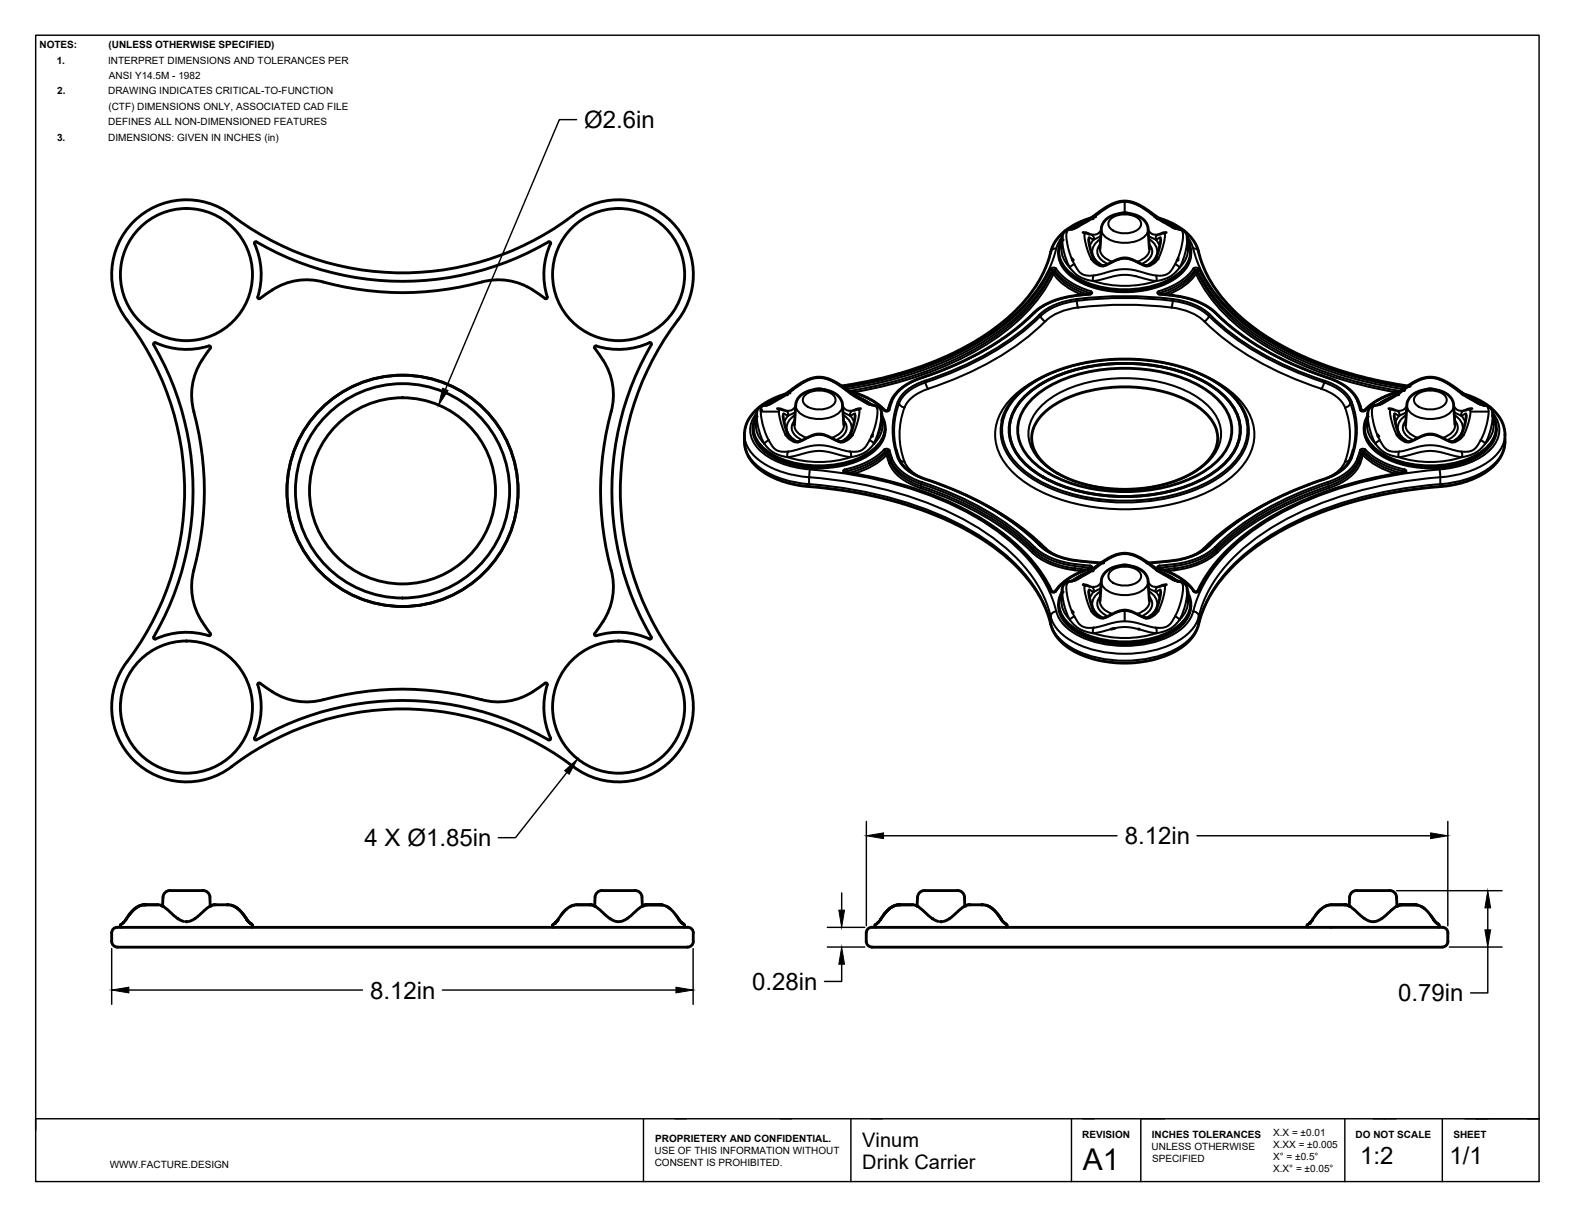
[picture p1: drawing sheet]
<svg xmlns="http://www.w3.org/2000/svg" width="279mm" height="216mm" viewBox="0 0 279 216" stroke-linecap="round" stroke-linejoin="round" font-family="sans-serif">
<!-- layer: Visible -->
<g fill="none" stroke="#000" stroke-width=".51">
<path d="M41.1 38.1a50 50 0 0 0 60.6 0 13.3 13.3 0 0 1 17.4 1.2 13.3 13.3 0 0 1 1.2 17.4 50 50 0 0 0 0 60.6M41.1 38.1a13.3 13.3 0 0 0-17.4 1.2 13.3 13.3 0 0 0-1.2 17.4 50 50 0 0 1 0 60.6M192.7 39.2l-2.5 1.3M193.6 38.6l-2.6 1-2.3 1.5-1.5 1.7-.8 1.9a23.9 23.9 0 0 1-9.4 13.1l-2 1.4-2.9 1.8-4.1 2.1-3.4 1.4-4 1.4-3.8 1.1-7.5 1.4M205.5 38.6l2.5 1 2.2 1.4 1 1 .6 .8 .8 1.9a23.9 23.9 0 0 0 9.4 13.1l2 1.4 2.9 1.8 4.2 2.1 3.3 1.4 4 1.4 3.8 1.1 7.5 1.4M206.4 39.2l2.4 1.3M45.2 42.9l.1-.1a51.8 51.8 0 0 0 52.2 0l.2 .2a14 14 0 0 0-.6 9.8l-.4 .1a13.1 13.1 0 0 0-9.4-3.3l-.9 .2a54.4 54.4 0 0 1-30 0 12 12 0 0 0-9.9 2.8l-.5 .4-.3-.2a14 14 0 0 0-.6-9.8zM188.3 44l.1-2a1.57 1.57 0 0 1 1.8-1.5l2.9-1.6 2.4-1.7a6.3 6.3 0 0 1 4.5-1.5h.2a12.1 12.1 0 0 1 5.1 2.8l3.2 1.9 1.3 .4 .5 .3 .3 .7 .1 2.2M188.4 42.5a4.8 4.8 0 0 0 1.7 6.5 17 17 0 0 0 12.5 2.5l.3-.1a11.1 11.1 0 0 0 7.8-4.3 4.6 4.6 0 0 0 0-4.6M192.1 41.2l1.2 .3M193.1 42.5l.3 1.4a4 4 0 0 0 1.4 2.8l.6 .4h.5l2.4-1.1 1.4-.3 1.2 .3 2.3 1.1h.4l.5-.3a3.7 3.7 0 0 0 1.5-2.7l.3-1.6M193.5 52.1l-1.5 .2a13.8 13.8 0 0 0-10.1 4.5l-3.3 2.7-3.6 2.3-4.2 2.3-5.4 2.2a16.4 16.4 0 0 0-5.4 2.5 6.9 6.9 0 0 0-2.5 4h-.5a12.9 12.9 0 0 0-6.4-3.5"/>
<path d="M194 45.9h-.4M194 45.9h.1M195.1 44.1l.3-3.8 .4-1 .5-.5a5.3 5.3 0 0 1 6.9 .5l.4 1 .3 3.8M195.9 47.1h-.1M195.9 47.1h.1M203.1 47.1h.1M203.1 47.1h.2M205 45.9h.5M205 45.9h.1M205.5 52.1l1.5 .2a13.8 13.8 0 0 1 10.1 4.5l3.4 2.7 3.5 2.3 4.3 2.3 5.4 2.2a16.4 16.4 0 0 1 5.4 2.5 6.2 6.2 0 0 1 2.4 4M206.9 41.2l-1.2 .3M134.2 73.8a4.8 4.8 0 0 0 1.7 6.4 17.2 17.2 0 0 0 13.1 2.4 11.1 11.1 0 0 0 7.3-4.2 4.6 4.6 0 0 0 .1-4.6"/>
<path d="M134.2 73.7h.1M137.9 72.4l1.2 .3M138.5 70.4l-1.2 .5-1.2 .8M138.9 73.7l.3 1.7 .6 1.7M139.4 69.8l-2.1 .8-1.6 .9-1.4 1-1 1.1a5.7 5.7 0 0 0-1.2 3.4v1.5a7.4 7.4 0 0 0 4.5 5.9l.4 .2a21.6 21.6 0 0 0 8.6 1.8l4.5 .6 3.4 .6 4.3 1 5 1.5 4.2 1.7 2.8 1.3 3 1.6 3 1.9a25.8 25.8 0 0 1 10.3 12.9 8.4 8.4 0 0 0 5.4 6.4l1.4 .6a20 20 0 0 0 16.4-1.5 7.6 7.6 0 0 0 3.6-5.5 25.8 25.8 0 0 1 10.3-12.9l3.8-2.3 3.4-1.8 4.1-1.7 4-1.4 4.1-1.1 3.9-.9 3.4-.5 4.5-.6a16.5 16.5 0 0 0 10.5-3.7 6.2 6.2 0 0 0 2.1-4.3l-.1-2a8 8 0 0 0-5-5.6l-2.2-.9M139.8 77.1h-.4M139.8 77.1h.1M140.9 75.3l.3-4 .4-.7 .7-.7a5.2 5.2 0 0 1 6.8 .7l.3 .9 .3 3.8M141.7 78.3h-.1M141.7 78.3h.1M148.9 78.3h.1M148.9 78.3h.2"/>
<path d="M150.8 77.1h.5M150.8 77.1h.1M151.7 73.7l-.2 1.4a4.1 4.1 0 0 1-1.5 2.9l-.7 .3h-.4l-2.5-1.2-1.4-.2-.9 .3-2.4 1.1h-.4l-.9-.5-.6-.7M152.1 70.4l1.2 .5 1.3 .8M152.2 72.5l-.7 .2M152.7 72.4l-.5 .1M154.6 71.7l-3.2-1.8-2-1.4a6 6 0 0 0-5-1.5 16.1 16.1 0 0 0-5.3 3l-3 1.7-1 .3a1.33 1.33 0 0 0-.9 1.3l-.1 1.9M154.6 71.7l1.1 .4a1.36 1.36 0 0 1 .7 1.2M156.4 73.3l-.1 1.5-.3 1.4-1 2.5M156.4 73.3l.1 1.9M156.4 73.7h.1M159 79.8a6.3 6.3 0 0 0 4.7 5l5.8 2.1 5.2 2.6 5 3 3.7 3a11.7 11.7 0 0 0 8.7 4l3.2 .3"/>
<path d="M177.7 74.6l.9-2.1 1.5-2.1 2.2-1.9 2.5-1.6 2.9-1.3 3.5-1 3.5-.7 3.8-.3 3.5 .1 4.5 .6 3.8 1 3 1.1 3 1.7 2.3 1.9 1 1.1 .8 1.2 .9 2.3M181.4 70.7a21.5 21.5 0 0 1 11.7-5.7 32.1 32.1 0 0 1 20.9 2.9 11.2 11.2 0 0 1 5.9 7.2 8.2 8.2 0 0 1-3.2 7.6 24.9 24.9 0 0 1-14.4 5.2 30.9 30.9 0 0 1-17.3-3.3 11.2 11.2 0 0 1-5.9-7.3 7.8 7.8 0 0 1 2.3-6.6zM183.5 70.3a23 23 0 0 1 13.5-4.9 28.7 28.7 0 0 1 16 3.1 10.5 10.5 0 0 1 5.3 6 7.3 7.3 0 0 1-2.8 7.6 23 23 0 0 1-13.4 4.9 28.7 28.7 0 0 1-16-3.1 10.5 10.5 0 0 1-5.3-6 7.3 7.3 0 0 1 2.7-7.6zM185 73.4l1.6-1.3 1.8-1.1 2.4-1 1.9-.6 2.1-.4 2.6-.4h2.9l3.1 .2 3 .6 1.8 .6 2.5 1 2.2 1.3 1.3 1.3 1.2 1.7 .6 1.7v1.3l-.3 1.1-.4 .8-.6 1-1.1 1.1-2.1 1.5-2.6 1.3-1.8 .6-2.3 .6-3 .4h-3.3l-3.3-.3-3.6-.8-2.9-1.1-2.4-1.4-1.9-1.9-1.1-1.8-.3-1.1v-1.1l.2-.9 .4-1 .5-.9zM240 79.8a6.3 6.3 0 0 1-4.6 5l-5.8 2.1-5.3 2.6-4.9 3-3.7 3a11.7 11.7 0 0 1-8.7 4l-3.3 .3M242.6 73.8a4.8 4.8 0 0 0 1.7 6.4 16.7 16.7 0 0 0 12 2.6 12.1 12.1 0 0 0 8.2-4 4.6 4.6 0 0 0 .4-5M242.6 73.7h.1M244.4 71.7l3.2-1.8 2.1-1.4a6.1 6.1 0 0 1 4.8-1.6 15.5 15.5 0 0 1 5.5 3.1l2.9 1.7 1.2 .4a1.36 1.36 0 0 1 .7 1.2M244.4 71.7l-.8 .2a1.35 1.35 0 0 0-1 1.4l-.1 1.9M246.4 72.4l.4 .1M246.9 72.5l.6 .2M246.9 70.4l-1.2 .5-1.2 .8"/>
<path d="M247.3 73.7l.3 1.4a4.5 4.5 0 0 0 1.3 2.7l.5 .4 .6 .1 2.5-1.1 1.5-.3 .8 .2 2.5 1.2h.4l.7-.3a3.7 3.7 0 0 0 1.4-2.6l.3-1.7M248.2 77.1h-.4M248.2 77.1h.1M248.5 69.3l-.8 .2a13.8 13.8 0 0 0-5.9 3.4l-.3-.1M249.3 75.3l.4-4.1 .3-.7 .7-.6a5.3 5.3 0 0 1 6.8 .7l.4 1.1 .2 3.6M250.1 78.3h-.1M250.1 78.3h.1M257.3 78.3h.1M257.3 78.3h.2M260.6 70.4l1.1 .5 1.3 .8M261.1 72.4l-1.2 .3M264.8 73.3v.2"/>
<path d="M264.8 73.7h.1M264.8 73.3l.1 1.9M149.8 83.7l5.8 1.1 6.5 1.8 6 2.3 5.1 2.5 4.2 2.8 3.6 3 1.9 1.9 1.4 1.8 1.2 1.9 1.1 2.1h.5a11.8 11.8 0 0 1 6.4-4.2M249.3 83.7l-5.9 1.1-6.5 1.8-6 2.3-5.1 2.5-4.2 2.8-3.6 3-1.8 1.9-1.4 1.8-1.3 1.9-1.1 2.1h-.5a11.8 11.8 0 0 0-6.4-4.2M22.5 117.3a13.3 13.3 0 0 0 1.2 17.4 13.3 13.3 0 0 0 17.4 1.2M34.4 101a11.9 11.9 0 0 0 2.6 10.9l.4 .5-.2 .3a14 14 0 0 0-9.8 .6l-.2-.2a52 52 0 0 0 0-52.2l.2-.2a14 14 0 0 0 9.8 .6l.1 .4a13.1 13.1 0 0 0-3.3 9.4l.2 .9a54.4 54.4 0 0 1 .2 29.1M108.4 101a11.9 11.9 0 0 1-2.6 10.9l-.3 .5 .1 .3a14 14 0 0 1 9.8 .6l.2-.2a51.8 51.8 0 0 1 0-52.2l-.2-.2a14 14 0 0 1-9.8 .6l-.1 .4a13.1 13.1 0 0 1 3.3 9.4l-.2 .9a54.1 54.1 0 0 0-.2 29.1M120.3 117.3a13.3 13.3 0 0 1-1.2 17.4 13.3 13.3 0 0 1-17.4 1.2 50 50 0 0 0-60.6 0M188.4 105a4.9 4.9 0 0 0 1.7 6.4 17.4 17.4 0 0 0 13.4 2.3 10.9 10.9 0 0 0 7.2-4.2 4.6 4.6 0 0 0 0-4.5M192.2 103.6l1.1 .3M192.7 101.6l-1.2 .5-1.3 .9M193.1 104.9l.2 1.2a4.5 4.5 0 0 0 1.5 3l.4 .3 .6 .1 2.5-1.1 1.3-.3 1.1 .3 2.4 1.1"/>
<path d="M194 108.3h-.4M194 108.3h.1M195.1 106.6l.3-4 .4-.8 .6-.6a5.3 5.3 0 0 1 6.8 .6l.4 .9 .3 3.9M203.1 109.5h.1M203.1 109.5l.2 .1M205 108.3h.5M205 108.3h.1M205.9 104.9l-.2 1.2a4.4 4.4 0 0 1-1.5 3.1l-.6 .3h-.5M206.4 101.6l1.1 .5 1.3 .9M206.9 103.6l-1.2 .3M208.8 103l.9 .2 .5 .3a1.32 1.32 0 0 1 .4 1l.1 1.9M208.8 103l-3-1.8-2.2-1.5a6.1 6.1 0 0 0-5.1-1.5 17.2 17.2 0 0 0-5.2 3l-2.8 1.6-1.3 .4a1.35 1.35 0 0 0-.8 1.3l-.1 1.9"/>
<path d="M45.8 121.1h.3a13.1 13.1 0 0 0 9.4 3.3l.9-.2a54.9 54.9 0 0 1 30 0 12 12 0 0 0 9.9-2.8l.5-.3 .3 .1a14 14 0 0 0 .6 9.8l-.2 .2a52 52 0 0 0-52.2 0l-.2-.2a14 14 0 0 0 .6-9.8zM30.2 157.9h5.8M30.2 157.8a1.26 1.26 0 0 0-1.3 1.2l-.1 1.6-.2-.1M36 157.8a1.26 1.26 0 0 1 1.3 1.2v1.6M106.8 157.9h5.8M106.8 157.8a1.26 1.26 0 0 0-1.2 1.2l-.1 1.6-.2-.1M112.6 157.8a1.26 1.26 0 0 1 1.3 1.2l.1 1.6 .6-.2M164 157.9h5.8M164 157.8a1.26 1.26 0 0 0-1.2 1.2l-.1 1.6-.2-.1M169.9 157.8a1.26 1.26 0 0 1 1.2 1.2l.1 1.6M240.7 157.9h5.8M240.7 157.8a1.26 1.26 0 0 0-1.3 1.2v1.6l-.2-.1"/>
<path d="M246.5 157.8a1.26 1.26 0 0 1 1.3 1.2v1.6l.7-.2M20.8 167.9h101.2M20.8 164.4h101.2M20.8 164.4a1.01 1.01 0 0 0-1 1v1.5a1.01 1.01 0 0 0 1 1M21.3 164v.3M21.4 164.2l.1 .2M22 163.4l-.6 .6M22.3 163l-.4 .5M22.3 163h.1M23.1 161.9l-.8 1.1M23.9 161.1l-1 1.1M25.5 160.4h2.5"/>
<path d="M25.7 160.4h2.3M25.7 160.4a4.6 4.6 0 0 0-3.4 2.6M25.7 160.4h-.1a3.6 3.6 0 0 0-2.5 1.6M25.7 160.4a2.9 2.9 0 0 0-1.8 .7M28 160.4a3.3 3.3 0 0 1 2.2 1.3l1.3 1.1M31.5 162.8l1.1 .5M31.5 162.8h.1M32.9 163.4h.1M33.2 163.4h-.1M34.6 162.8h.1M37.8 160.4h.3M38 160.4a5 5 0 0 0-2.5 1.7l-1.1 .9-.9 .3"/>
<path d="M38.1 160.4h2.3a4.4 4.4 0 0 1 3.4 2.6M41 160.4l1 .6M41.6 160.7l.6 .4M42.2 161.1l.9 .8 .7 1.1M43.1 162l.7 1M43.8 163h.1M44.2 163.5l-.4-.5 1 .9v.4M44.8 164.2l-.1 .2M98 164.2l.1 .2M99 163l-1 .9v.4M99 163h.1M100.5 161.1l-1 1.1"/>
<path d="M101.8 160.4l-.7 .3M102.1 160.4h2.8M102.4 160.4a4.4 4.4 0 0 0-3.4 2.6M104.9 160.4h-.2a3.7 3.7 0 0 1 2.4 1.5l1 .9 1.1 .5M105 160.4l.4 .1M108.2 162.8h.1M109.4 163.3l.3 .1M110 163.3l-.2 .1M111.3 162.8h.1M114.5 160.4h2.6M114.7 160.4h2.4M114.8 160.4l-.6 .1"/>
<path d="M114.8 160.4a3.8 3.8 0 0 0-2.5 1.5l-.9 .9-1.2 .5M114.8 160.4h2.3M117.1 160.4a4.3 4.3 0 0 1 3.2 2.4l.2 .2M117.5 160.4h-.3h.4M118.3 160.7l.6 .4M119.9 162.2l.6 .8M120.5 163l.3 .4M120.5 163l.6 .7M120.5 163h.1M120.7 163.4l.2 .1M121.1 163.7h.1M121.1 163.7l.3 .2"/>
<path d="M121.4 163.9l.1 .4M121.5 164.2l-.2 .2M122 164.4a.97 .97 0 0 1 1 1v1.5a1.01 1.01 0 0 1-1 1M154.7 167.9h101.1M154.7 164.4h101.1M154.7 164.4a1.01 1.01 0 0 0-1 1v1.5a1.01 1.01 0 0 0 1 1M155.2 164v.3M155.2 164.2l.1 .2M155.6 163.7l-.4 .3M155.9 163.4l-.3 .3M156.2 163l-.5 .5M156.2 163h.1"/>
<path d="M157 161.9l-.8 1.1M159.3 160.4h2.6M159.6 160.4h2.3M159.6 160.4a4.4 4.4 0 0 0-3.4 2.6M159.6 160.4h-.1a3.6 3.6 0 0 0-2.6 1.6M159.6 160.4a3.7 3.7 0 0 0-2.9 1.8M161.9 160.4a3.3 3.3 0 0 1 2.2 1.3 5.9 5.9 0 0 0 2.3 1.6M165.4 162.8h.1M166.8 163.4h.1M167 163.4h-.1M168.5 162.8h.1M171.7 160.4h.2"/>
<path d="M171.9 160.4a5 5 0 0 0-2.6 1.7l-1.1 .9-.8 .3M172 160.4h2.2a4.4 4.4 0 0 1 3.4 2.6h.1M174.8 160.4l1.1 .6M175.5 160.7l.6 .4M176 161.1l.9 .8 .8 1.1M176.9 162l.8 1M177.7 163h.1M178 163.5l-.3-.5 .9 .9v.4M178.6 164.2l-.1 .2M231.9 164v.3M231.9 164.2l.1 .2M232.5 163.5l.3-.5-.9 1"/>
<path d="M232.8 163h.1M234.4 161.1l-1 1.1M235.7 160.4l-.7 .3M236 160.4h2.8M236.3 160.4a4.4 4.4 0 0 0-3.4 2.6h-.1M238.7 160.4h-.2a3.7 3.7 0 0 1 2.5 1.5l.9 .9 1.2 .5M238.9 160.4l.4 .1M242.1 162.8h.1M243.3 163.3l.2 .1M243.9 163.3l-.3 .1M245.1 162.8h.1M248.4 160.4h2.5"/>
<path d="M248.6 160.4h2.3M248.6 160.4a3.3 3.3 0 0 0-2.2 1.3 5.9 5.9 0 0 1-2.3 1.6M248.6 160.4l-.6 .1M250.9 160.4a4.3 4.3 0 0 1 3.3 2.4l.1 .2M251.1 160.4h.3zM252.2 160.7l.6 .4M253.8 162.2l.5 .8M254.3 163l.6 .7M254.3 163l.4 .4M254.4 163h.1M254.6 163.4l.1 .1M254.9 163.7h.1"/>
<path d="M254.9 163.7l.4 .2v.4M255.3 164.2l-.1 .2M255.9 164.4a1.01 1.01 0 0 1 1 1M256.8 165.4v1.5M256.9 166.9a1.01 1.01 0 0 1-1 1"/>
<circle cx="33.1" cy="48.7" r="11.7"/>
<circle cx="109.7" cy="48.7" r="11.7"/>
<circle cx="71.4" cy="87" r="16.5"/>
<circle cx="71.4" cy="87" r="20.5"/>
<circle cx="71.4" cy="87" r="19"/>
<circle cx="33.1" cy="125.3" r="11.7"/>
<circle cx="109.7" cy="125.3" r="11.7"/>
</g>
<g fill="#000">
<circle cx="193.7" cy="38.8" r=".25"/>
<circle cx="194.2" cy="38.4" r=".25"/>
<circle cx="204.9" cy="38.4" r=".25"/>
<circle cx="205.3" cy="38.8" r=".25"/>
<circle cx="188.4" cy="42.5" r=".25"/>
<circle cx="190.1" cy="40.6" r=".25"/>
<circle cx="190.2" cy="46.1" r=".25"/>
<circle cx="208.8" cy="46.1" r=".25"/>
<circle cx="210.6" cy="42.5" r=".25"/>
<circle cx="135" cy="72.7" r=".25"/>
<circle cx="135.9" cy="71.8" r=".25"/>
<circle cx="139.5" cy="70" r=".25"/>
<circle cx="140" cy="69.7" r=".25"/>
<circle cx="144.6" cy="69" r=".25"/>
<circle cx="154.6" cy="77.3" r=".25"/>
<circle cx="244.4" cy="77.3" r=".25"/>
<circle cx="247.9" cy="70" r=".25"/>
<circle cx="249" cy="69.2" r=".25"/>
<circle cx="250" cy="68.5" r=".25"/>
<circle cx="259.5" cy="70" r=".25"/>
<circle cx="263.1" cy="71.8" r=".25"/>
<circle cx="195.6" cy="99.8" r=".25"/>
<circle cx="203.4" cy="99.8" r=".25"/>
<circle cx="188.4" cy="104.9" r=".25"/>
<circle cx="190.2" cy="108.5" r=".25"/>
<circle cx="193.7" cy="101.2" r=".25"/>
<circle cx="197.1" cy="111.5" r=".25"/>
<circle cx="197.5" cy="111.4" r=".25"/>
<circle cx="201.9" cy="111.5" r=".25"/>
<circle cx="205.3" cy="101.2" r=".25"/>
<circle cx="208.9" cy="103.1" r=".25"/>
<circle cx="210.6" cy="104.9" r=".25"/>
<circle cx="25.7" cy="160.4" r=".25"/>
<circle cx="28.8" cy="160.6" r=".25"/>
<circle cx="33.1" cy="163.4" r=".25"/>
<circle cx="37.3" cy="160.6" r=".25"/>
<circle cx="38.1" cy="160.4" r=".25"/>
<circle cx="40.4" cy="160.4" r=".25"/>
<circle cx="44.4" cy="163.7" r=".25"/>
<circle cx="98.4" cy="163.7" r=".25"/>
<circle cx="105.5" cy="160.6" r=".25"/>
<circle cx="109.7" cy="163.4" r=".25"/>
<circle cx="114" cy="160.6" r=".25"/>
<circle cx="114.1" cy="160.5" r=".25"/>
<circle cx="114.5" cy="160.4" r=".25"/>
<circle cx="117.1" cy="160.4" r=".25"/>
<circle cx="121.1" cy="163.7" r=".25"/>
<circle cx="159.6" cy="160.4" r=".25"/>
<circle cx="162.7" cy="160.6" r=".25"/>
<circle cx="166.9" cy="163.4" r=".25"/>
<circle cx="171.2" cy="160.6" r=".25"/>
<circle cx="172" cy="160.4" r=".25"/>
<circle cx="174.2" cy="160.4" r=".25"/>
<circle cx="178.2" cy="163.7" r=".25"/>
<circle cx="232.3" cy="163.7" r=".25"/>
<circle cx="239.4" cy="160.6" r=".25"/>
<circle cx="243.6" cy="163.4" r=".25"/>
<circle cx="247.8" cy="160.6" r=".25"/>
<circle cx="247.9" cy="160.5" r=".25"/>
<circle cx="248.4" cy="160.4" r=".25"/>
<circle cx="250.9" cy="160.4" r=".25"/>
<circle cx="254.9" cy="163.7" r=".25"/>
</g>
<!-- layer: Visible Narrow -->
<g fill="none" stroke="#000" stroke-width=".36">
<path d="M192.6 39.2l-2.3 1.3M192.7 39.1l-1.4 .7-1.3 .8M193.7 38.8h.1M193.9 38.4l.1 .1M197 38.8a4.2 4.2 0 0 1 5.1 0 1.2 1.2 0 0 1-.5 2.1 4.3 4.3 0 0 1-4.6-.4 1.1 1.1 0 0 1 0-1.7zM198.5 37.9l.8-.3 1.2 .3M199.5 35.8v1.8M205.2 38.4l-.2 .1M205.4 38.8h.1M206.3 39.1l1.5 .7 1.3 .8M206.5 39.2l2.2 1.3M183.5 55.5a49.8 49.8 0 0 1-20 11.5"/>
<path d="M184.4 55.8a50.8 50.8 0 0 1-20.4 11.7M185.4 56.9a51.9 51.9 0 0 1-20.8 12M186.4 47.7a30.6 30.6 0 0 1-12.4 12.8 65.4 65.4 0 0 1-24.1 8.2M186.6 47.9v.4a30.6 30.6 0 0 1-12.3 12.8 65.1 65.1 0 0 1-23.7 8.2M186.6 47.9a30.7 30.7 0 0 1-12.4 12.8 65.6 65.6 0 0 1-24.1 8.3M186.9 48.5a31.2 31.2 0 0 1-13 13.2 66.2 66.2 0 0 1-22.5 7.8M186.9 48.5a10.5 10.5 0 0 0 5.1 3.8M187.1 47.9a11 11 0 0 0 6.3 4.1M187.1 48.3a10.6 10.6 0 0 0 5.7 3.9M187.1 47.9v.4M187.1 48.3l-.2-.1-.2 .1 .2 .2M187.1 47.9l-.2-.1-.2 .1"/>
<path d="M187.1 48.3l-.2 .2M187.1 47.9l.2-.3a11.7 11.7 0 0 0 6.4 4.1l.1 .2-.5 .3M187.4 47.6l-.3-.1h-.4l-.3 .1 .2 .3M187.4 44.1a24.2 24.2 0 0 1-9.1 13.1 58.7 58.7 0 0 1-26.1 10.9l-2.7 .5M187.4 44a.88 .88 0 0 0-1 .6M187.8 44.7a5.6 5.6 0 0 0 3 4.5 18 18 0 0 0 17.5 0 5.6 5.6 0 0 0 2.9-4.5M187.8 44.9a5.6 5.6 0 0 0 3 4.5 18 18 0 0 0 17.5 0 5.6 5.6 0 0 0 2.9-4.5M188.3 44a4.5 4.5 0 0 0 1.5 3.4M188.4 42.7a4.4 4.4 0 0 0 1.4 5.5 16.2 16.2 0 0 0 12.1 2.9 12.9 12.9 0 0 0 8.1-3.6 4.2 4.2 0 0 0 .7-4.8M188.4 42.1l.1 1.3 .4 1.7a5.4 5.4 0 0 0 5.7 4.6l2.8-.7 1.6-.3 1.6 .1 2.4 .6a5.2 5.2 0 0 0 6.1-1.7l.6-1.1 .4-1.3 .4-1.9 .1-1.3M188.4 42l-.5 .8-.5 1.2M189.2 41.2h.1"/>
<path d="M189.3 41l.4-.3 1.5-.4 2.4-1.5 3-2.1 1.2-.6 1.6-.3 1.8 .3 1.3 .6 2.9 2.1 2.4 1.5 1.6 .4 .3 .3 .2 1.1-.5 2.2-.7 2-.8 1.4a2.74 2.74 0 0 1-3.2 1.1l-3.6-.9-2-.2-1.7 .3-3.2 .8a2.81 2.81 0 0 1-3.5-1.8l-.8-1.7-.5-1.6-.2-1.6zM189.9 40.7h.1M190.2 40.6h.1M190.2 40.5h.4M190.6 46.8l-.5 .3-.3 .3M190.7 52.4l.1 .1M190.8 52.4a13.4 13.4 0 0 0-7.5 3.1M191 53a71 71 0 0 1 17.1 0M191 53.3a11.4 11.4 0 0 0-6.4 2.7l-.2-.2M191 53.3v-.3a11.5 11.5 0 0 0-6.6 2.8M191.2 54.5l-.2-1.2a70.5 70.5 0 0 1 17 0l-.2 1.2M192.7 41.3l-.3 .1v.7l.6 2.4a3.3 3.3 0 0 0 2.4 2.7l.8-.2 2.2-1 1-.2 1.2 .2 2.2 1a2.15 2.15 0 0 0 2.8-1.4l.5-1.3 .5-1.7 .1-.9-.1-.4h-.2"/>
<path d="M193.4 52l.1 .1M193.4 52l-.1 .2-2.5 .2M193.5 51.6l-.1 .4M193.6 41.6a.75 .75 0 0 1 .4 .9M194 42.5l-.8-.4-.1 .4M194 42.5l-.4 .5-.3 .7M194 48.8a1 1 0 0 0-.1 1 18.7 18.7 0 0 0 11.2 0 1 1 0 0 0-.1-1M195.1 44.1a2.64 2.64 0 0 0 2.3 2.3M195.2 43.3a1.94 1.94 0 0 0 .6 3.1l.7 .4M195.3 42.3a2.42 2.42 0 0 0-1.5 2.2 2.42 2.42 0 0 0 1.4 2.3l.5 .3M195.3 41.8l-1.3 .7M195.3 40.8l-.7 .7h-1.3"/>
<path d="M195.4 40.6a2.47 2.47 0 0 0 2 2.1 6.1 6.1 0 0 0 5.8-.9l.4-.8 .1-.4M197.4 46.4h.1M198.1 47.8h.1M201.6 46.4h.1M203.7 40.8l.7 .7h1.3M203.8 41.8l1.2 .7M203.8 42.3a2.42 2.42 0 0 1 1.5 2.2 2.42 2.42 0 0 1-1.4 2.3l-.6 .3M203.9 43.3a1.94 1.94 0 0 1-.7 3.1l-.7 .4M203.9 44.1a2.64 2.64 0 0 1-2.2 2.3M205 42.5l.9-.4v.4M205 42.5l.5 .5 .2 .7M205.5 41.6a.75 .75 0 0 0-.5 .9"/>
<path d="M205.6 51.6l.1 .4M205.7 52v.1M205.7 52l-.1 .1M205.7 52.2l2.6 .2M208 53.3l.1-.3a11.5 11.5 0 0 1 6.6 2.8M208 53.3a11.3 11.3 0 0 1 6.4 2.7M208.3 52.4a13.4 13.4 0 0 1 7.4 3.1M208.3 52.4v.1M208.4 46.8l.5 .3 .4 .3M208.8 40.5h-.4M209.2 40.7h.1M210.6 42l.6 .8 .5 1.2"/>
<path d="M210.6 42.6h.1M210.7 44a4.5 4.5 0 0 1-1.4 3.4M211.7 44a.88 .88 0 0 1 1 .6M211.7 44.1a24.2 24.2 0 0 0 9 13.1 58.7 58.7 0 0 0 26.1 10.9l2.7 .5M211.7 47.6l.3-.1h.4l.2 .1-.2 .3a30.8 30.8 0 0 0 12.5 12.8 65.6 65.6 0 0 0 24 8.3M211.9 47.9v.4M211.9 47.9l-.2-.3a11.7 11.7 0 0 1-6.3 4.1l-.1 .2 .4 .3M211.9 48.3l.3 .2M211.9 48.3l.3-.1 .2 .1M211.9 48.3a10.6 10.6 0 0 1-5.6 3.9M212.2 48.5a10.5 10.5 0 0 1-5.1 3.8M212.2 48.5a31.2 31.2 0 0 0 12.9 13.2 66.2 66.2 0 0 0 22.6 7.8"/>
<path d="M212.4 48.3l-.2 .2M212.4 48.3v-.4l-.4-.1a11.3 11.3 0 0 1-6.3 4.2M212.4 48.3a30.6 30.6 0 0 0 12.3 12.8 65.1 65.1 0 0 0 23.8 8.2M212.7 47.7a30.6 30.6 0 0 0 12.4 12.8 65.4 65.4 0 0 0 24 8.2M213.6 56.9a51.9 51.9 0 0 0 20.8 12M214.5 56a1.25 1.25 0 0 1-.9 .9 10.6 10.6 0 0 0-7-2.5 63.7 63.7 0 0 0-17.1 .4l-1.6 .6a7.1 7.1 0 0 0-2.4 1.6 1.37 1.37 0 0 1-.9-1 51 51 0 0 1-20.4 11.8M214.5 56a51 51 0 0 0 20.4 11.8M214.7 55.8l-.2 .2M214.7 55.8a50.8 50.8 0 0 0 20.3 11.7M215.6 55.5a49.8 49.8 0 0 0 19.9 11.5M132.1 78.3a6 6 0 0 0 2.8 4.7 16.7 16.7 0 0 0 8.7 2.8v.5M132.1 77a6 6 0 0 0 2.8 4.7 16.8 16.8 0 0 0 8.6 2.9"/>
<path d="M133.6 76.1a5.6 5.6 0 0 0 3 4.5 18 18 0 0 0 17.5 0 5.6 5.6 0 0 0 2.9-4.5M133.6 75.9a5.6 5.6 0 0 0 3 4.5 18 18 0 0 0 17.5 0 5.6 5.6 0 0 0 2.9-4.5M134.1 75.2a4.4 4.4 0 0 0 1.5 3.4l.3-.3 .5-.2M134.2 73.9a4.4 4.4 0 0 0 1.4 5.5 16.2 16.2 0 0 0 12.1 3 12.9 12.9 0 0 0 8.1-3.7 4.2 4.2 0 0 0 .7-4.8M134.2 73.3l.1 1.7 .5 1.8a5.3 5.3 0 0 0 7.4 3.7l1.5-.4 1.8-.2 1.4 .2 1.9 .5a5.3 5.3 0 0 0 6.2-1.9M134.2 73.2a4.7 4.7 0 0 0 1 7 14.9 14.9 0 0 0 8.5 3l-.1 1.4M135 73h3.2M135 72.4h.1M135.2 72.1l1.5-.5 2-1.1 3.6-2.6 1.1-.5 1.7-.4 1.5 .2 1.7 .7 2.9 2.2 2.1 1.2 .8 .4 1 .2 .4 .3 .2 1.1-.3 1.6-.5 1.7-.7 1.6a2.86 2.86 0 0 1-3.7 1.8l-3.7-.9-1.4-.2-1.7 .2-3.9 1h-1.1l-1-.3a8.2 8.2 0 0 1-2.3-4.2l-.4-2.4v-.7zM135.7 71.9h.1M136 71.8h.1M136 71.7h.4"/>
<path d="M138.4 70.4l-2.3 1.3M138.5 72.5l-.3 .2v.7l.3 1.6 .6 1.5a2.62 2.62 0 0 0 2.4 1.9l2.5-1.1 1.1-.2 1.4 .2 2.2 1a2.13 2.13 0 0 0 2.5-1.2l.7-1.6 .5-1.6v-1.2l-.2-.2M138.5 70.3l-1.4 .7-1.3 .8M139.1 72.7l.3 .1M139.4 72.8a.69 .69 0 0 1 .2 1.2l-.5 .9M139.5 70h.1M139.7 69.6l.1 .2M140.9 75.3a2.64 2.64 0 0 0 2.2 2.3M141 74.5a1.94 1.94 0 0 0 .6 3.1l.7 .4M141.1 73.6a2.42 2.42 0 0 0-1.5 2.2 2.42 2.42 0 0 0 1.4 2.2l.5 .3M141.1 73.1l-.6 .3a1.15 1.15 0 0 1-1.5-.1l-.1 .4M141.1 72l-.7 .7-1 .1"/>
<path d="M141.2 71.8a2.47 2.47 0 0 0 2 2.1 6.1 6.1 0 0 0 5.8-.9l.4-.8 .1-.4M142.4 78h.1M142.8 70.1a4.2 4.2 0 0 1 5.1 0 1.2 1.2 0 0 1-.5 2 4.3 4.3 0 0 1-4.6-.4 1.1 1.1 0 0 1 0-1.6zM144.3 69.1l.9-.3 1.1 .3M148.3 78h.1M149.5 72l.7 .7h1.3M149.5 73.1l1.3 .6M149.6 73.6a2.42 2.42 0 0 1 1.5 2.2 2.42 2.42 0 0 1-1.4 2.2l-.6 .3M149.6 74.5a1.94 1.94 0 0 1-.6 3.1l-.7 .4M149.7 75.3a2.64 2.64 0 0 1-2.2 2.3M149.8 68.7h.1l.1 .2M150.7 69.4a12.8 12.8 0 0 1 6.1 3.3"/>
<path d="M150.8 73.7l.6-.3a.21 .21 0 0 1 .3 0 .21 .21 0 0 1 0 .3M150.8 73.7l.5 .6 .2 .6M151 69.6l-.2 .2M151.3 72.8a.75 .75 0 0 0-.5 .9M152.3 70.4l2.2 1.3M154.6 71.7h-.4M154.7 77.3h.1M156.4 73.8h.1M156.5 75.2a4.4 4.4 0 0 1-1.4 3.4l-.4-.3-.5-.2M156.8 79.7a13 13 0 0 1-6.9 3.5M157.5 80l.3-.2 .5 1.5-.3 .2M157.7 71.9h.1"/>
<path d="M157.8 71.9l-.3 .9M157.8 72.7l-.4 .2-.6-.2 .2 .1M157.8 79.8l-.4-.3-.6 .2 .2 .1a.78 .78 0 0 0 .3 .8M157.9 71.6l-.1 .3M158.3 71.2l-.5 1.4-.2 .2M158.3 71.2l-.3 .1M159.5 71.5l-.3-.2a13.9 13.9 0 0 0 0 9.8M159.5 71.5a1.13 1.13 0 0 0 1 .7M159.5 71.5a13.8 13.8 0 0 0-.5 8.3M160.4 72.3a13.6 13.6 0 0 0 0 9.5M163.5 67h.1M163.5 67a8.2 8.2 0 0 0-5.3 4.2"/>
<path d="M164 67.5a7.3 7.3 0 0 0-4.8 3.8M164.1 67.5l.1 .3M164.2 67.8l.1 .6 .4 .5a6.4 6.4 0 0 0-4.3 3.4M164.2 67.8a7.1 7.1 0 0 0-4.7 3.7M177.7 74.6a8.4 8.4 0 0 0 2.6 8 24.2 24.2 0 0 0 13.5 6 34.9 34.9 0 0 0 20.5-2.8 13.2 13.2 0 0 0 6.9-7.1 7.4 7.4 0 0 0 .1-4.1M180.2 70.4a22.6 22.6 0 0 1 12-6 35.1 35.1 0 0 1 21.3 2.2 14.7 14.7 0 0 1 6.9 6 8 8 0 0 1-1.6 9.4 22.6 22.6 0 0 1-12 6 35.1 35.1 0 0 1-21.2-2.2 14.7 14.7 0 0 1-6.9-6 8 8 0 0 1 1.5-9.4zM185 71.7a20.9 20.9 0 0 1 12.9-4.6 24.3 24.3 0 0 1 15 3.7 7.4 7.4 0 0 1 3.6 7.2 9.2 9.2 0 0 1-4.9 5.9 26.8 26.8 0 0 1-24.2 0 9.2 9.2 0 0 1-4.9-5.9 6.8 6.8 0 0 1 2.5-6.3zM185.9 66.4a16 16 0 0 0-8.5 7.1 8.3 8.3 0 0 0 1.7 9.6 23.9 23.9 0 0 0 13.3 6.5 35.9 35.9 0 0 0 23.3-3.2 12.9 12.9 0 0 0 6.6-7.4 8.8 8.8 0 0 0-2.8-8.5 19.3 19.3 0 0 0-6.4-4.1M234.9 67.8a7.1 7.1 0 0 1 4.7 3.7M235 67.5l-.3 .9-.3 .5a6.4 6.4 0 0 1 4.2 3.4M235 67.5a7.3 7.3 0 0 1 4.8 3.8M235.5 67a8.2 8.2 0 0 1 5.3 4.2"/>
<path d="M235.6 67h-.1M238.6 72.3a13.6 13.6 0 0 1 0 9.5M239.6 71.5a13.8 13.8 0 0 1 .4 8.3M239.6 71.5a1.13 1.13 0 0 1-1 .7M239.6 71.5l.2-.2a14 14 0 0 1 0 9.8M240.8 71.2l.2 .1M240.8 71.2l.5 1.4 .2 .2M241.1 71.6l.2 .3M241.3 79.8l.4-.3 .5 .2-.2 .3-.3-.1-.2 .1M241.3 72.7l.4 .2 .5-.2-.2 .1M241.3 71.9l.3 .9M241.3 71.9h.1"/>
<path d="M241.5 80l-.2-.2-.5 1.5 .2 .2M242 76.1a5.6 5.6 0 0 0 3 4.5 18 18 0 0 0 17.5 0 5.6 5.6 0 0 0 3-4.5M242 75.9a5.6 5.6 0 0 0 3 4.5 18 18 0 0 0 17.5 0 5.6 5.6 0 0 0 3-4.5M242.2 79.7a13 13 0 0 0 7 3.5M242.5 75.2a4.4 4.4 0 0 0 1.5 3.4l.3-.3 .5-.2M242.6 73.9a4.4 4.4 0 0 0 1.4 5.5 16.2 16.2 0 0 0 12.1 3 12.9 12.9 0 0 0 8.1-3.7 4.2 4.2 0 0 0 .7-4.8M242.6 73.3l.1 1.4 .4 1.6a5.5 5.5 0 0 0 5 4.7M244.4 77.3h.1M244.5 71.7h.3M246.8 70.4l-2.2 1.3M246.9 72.5l-.2 .1-.1 .5 .6 2.6a3.3 3.3 0 0 0 2.4 2.7l.8-.2 2.1-.9 1-.2 1.5 .2 2.1 1a2.13 2.13 0 0 0 2.6-1.2l.5-1.4 .6-1.9 .1-1.1-.3-.2M247.3 73.7v-.3a.15 .15 0 0 1 .2-.1 .15 .15 0 0 1 .1 .1l.6 .3"/>
<path d="M247.8 72.8a.75 .75 0 0 1 .4 .9M247.9 70h.1M248.1 69.6l.2 .2M248.2 73.7l-.4 .6-.3 .6M248.4 69.4a12.8 12.8 0 0 0-6.2 3.3M249.2 69h.1M249.3 68.7h-.2v.2M249.3 75.3a2.64 2.64 0 0 0 2.3 2.3M249.4 74.5a1.94 1.94 0 0 0 .6 3.1l.8 .4M249.5 68.8h.1M249.5 73.6a2.42 2.42 0 0 0-1.5 2.2 2.42 2.42 0 0 0 1.4 2.2l.5 .3M249.5 73.1l-1.3 .6"/>
<path d="M249.6 72l-.5 .6-.4 .1h-1.2M249.6 71.8a2.47 2.47 0 0 0 2 2.1 6.1 6.1 0 0 0 5.8-.9l.5-.8v-.4M251.2 70.1a4.2 4.2 0 0 1 5.1 0 1.2 1.2 0 0 1-.5 2 4.3 4.3 0 0 1-4.6-.4 1.1 1.1 0 0 1 0-1.6zM252.7 69.1l.9-.3 1.1 .3M255.8 77.6h.1M256.7 78h.1M257.9 72l.8 .7 1 .1M258 73.1l1.2 .6M258 73.6a2.42 2.42 0 0 1 1.5 2.2 2.42 2.42 0 0 1-1.4 2.2l-.6 .3M258.1 74.5a1.94 1.94 0 0 1-.7 3.1l-.7 .4M258.1 75.3a2.64 2.64 0 0 1-2.2 2.3M259.2 69.8l3.1 1.8 1.5 .4 .2 .4 .1 .9-.3 1.8-.5 1.5-.7 1.5"/>
<path d="M259.2 69.8l-2-1.5-1.6-.9-1.6-.4-1.4 .1a18.3 18.3 0 0 0-5 3.1l-2.5 1.4-1.2 .3-.4 .4-.1 1 .2 1.4 .5 1.7 .7 1.7a2.79 2.79 0 0 0 2.3 2l1.7-.1 3-.9 1.8-.2 1.6 .2 4 1h1.1l.7-.2a2.97 2.97 0 0 0 1.6-1.8M259.2 77.1h.1M259.2 77.1h.5M259.2 73.7l.8-.4h.1v.4M259.2 73.7l.5 .6 .2 .6M259.4 69.6l-.2 .2M259.6 70h.1M259.7 72.8a.75 .75 0 0 0-.5 .9M259.9 72.7l-.2 .1M260.5 70.3l1.5 .7 1.3 .8M260.7 70.4l2.2 1.3M260.9 73h3.2"/>
<path d="M263 71.7h-.3M263.1 71.8h.1M263.4 71.9h.1M264 72.4h.1M264.8 73.2a4.7 4.7 0 0 1-.9 7 14.9 14.9 0 0 1-8.5 3l.1 1.4M264.8 73.5l-.1 1.5-.3 1.3a5.3 5.3 0 0 1-6.2 4.6l-2.9-.8-1.8-.2-1.3 .2-4.1 .9M265 75.2a4.4 4.4 0 0 1-1.5 3.4l-.3-.3-.5-.2M267 78.3a6 6 0 0 1-2.8 4.7 16.8 16.8 0 0 1-8.7 2.8M267 77a6 6 0 0 1-2.8 4.7 16.8 16.8 0 0 1-8.7 2.9v1.2M139.8 80a1.03 1.03 0 0 0-.1 1 18.5 18.5 0 0 0 11.2 0 1 1 0 0 0-.1-1M143.5 84.6v1.2a67.9 67.9 0 0 1 29.7 8.8 30.1 30.1 0 0 1 12.1 12.6l.6 1.6 .5 1.8M143.5 84.6a67.9 67.9 0 0 1 29.7 8.7 30.1 30.1 0 0 1 12.1 12.7l1.1 3.3"/>
<path d="M149.9 83.2l.1 .4M149.9 83.2l-.3 .3 .1 .2h.3M149.9 83.8a64.1 64.1 0 0 1 25.8 9.3 29.8 29.8 0 0 1 10.7 11.7M150 83.6v.1M157.3 80.6a12.7 12.7 0 0 1-5.9 3.4M157.3 80.6l.5 1.5M157.5 80.4l-.3-.1a13.2 13.2 0 0 1-6.6 3.5M157.5 80l-.3-.1a15 15 0 0 1-7.4 3.8M157.5 80.4l-.2 .2M157.5 80v.4M157.5 80a6.7 6.7 0 0 0 4.2 5.1l1.7 .7M157.5 80.4a6.7 6.7 0 0 0 4.2 5.1l1.7 .7"/>
<path d="M157.8 82.1a7.8 7.8 0 0 0 4.6 4.1l.9 .3M158 81.5v.4l-.3 .2M158.2 81.3a7.8 7.8 0 0 0 5.3 4.2l-.1 .3M159.5 81.3l-.3-.2a7.2 7.2 0 0 0 4.8 3.8M159.6 81.4a.88 .88 0 0 0 .9 .4M160.4 81.8a5.4 5.4 0 0 0 3 2.8M163.4 85.8a50.5 50.5 0 0 1 19.9 11.4v.4M163.4 86.2a50.5 50.5 0 0 1 19.9 11.4M163.4 85.8v.4M163.4 86.2l-.1 .3a50.4 50.4 0 0 1 19.8 11.4M163.5 85.5a50.7 50.7 0 0 1 20 11.4M164 84.9a51.7 51.7 0 0 1 20.4 11.8"/>
<path d="M164.1 84.9h.1M170.4 87.3a48.2 48.2 0 0 1 15 9.8M183.1 97.9a12.9 12.9 0 0 0 7.6 3.2M183.3 97.6l-.2 .3M183.3 97.6a12.6 12.6 0 0 0 7.4 3.2M183.4 97l.1-.1a12.2 12.2 0 0 0 7.3 3.1l-.1 .3a13 13 0 0 1-7.4-3.1zM184.4 96.7a11.1 11.1 0 0 0 6.6 2.7M184.4 96.6l.2 .1M185.1 97.2l.3-.1 1.1 .9 .9 .5M190.8 100l2.5 .3v.3M191 99.4l4.3 .4M191 99.4h.1"/>
<path d="M208 99.4h.1M208.1 99.4l-4.3 .4M208.3 100l-2.6 .3v.5M213.9 97.2l-.3-.1-1.1 .9-.9 .5M214.7 96.6l-.2 .1M214.7 96.7a11.1 11.1 0 0 1-6.6 2.7M215.8 97.2l-.3-.3a12.3 12.3 0 0 1-7.2 3.1M215.8 97.2a12.5 12.5 0 0 1-7.4 3.1l-.1-.3M215.8 97.2v.4a12.6 12.6 0 0 1-7.5 3.2M215.8 97.6l.2 .3M216 97.9a12.9 12.9 0 0 1-7.6 3.2M228.6 87.3a48.2 48.2 0 0 0-15 9.8"/>
<path d="M234.9 84.9h.1M235 84.9a51.7 51.7 0 0 0-20.3 11.8M235.5 85.5a50.7 50.7 0 0 0-19.9 11.4M235.6 85.8v.4M235.6 86.2l.2 .3a50.4 50.4 0 0 0-19.8 11.4M235.7 85.8a50.5 50.5 0 0 0-19.9 11.4M235.7 86.2a50.5 50.5 0 0 0-19.9 11.4M238.6 81.8a5.4 5.4 0 0 1-2.9 2.8M239.5 81.4a.88 .88 0 0 1-.9 .4M239.6 81.3l.2-.2a7.2 7.2 0 0 1-4.8 3.8M240.8 81.3a7.8 7.8 0 0 1-5.3 4.2l.1 .3M241 81.5v.4"/>
<path d="M241.1 81.5a8 8 0 0 1-5.5 4.3M241.1 81.9a8 8 0 0 1-5.5 4.3M241.1 81.9l.2 .2M241.3 82.1a7.8 7.8 0 0 1-4.6 4.1l-.9 .3M241.5 80v.4M241.5 80l-.4 1.5M241.5 80.4l-.4 1.5M241.5 80.4l.3 .2M241.5 80.4l.2-.1 .3 .1-.2 .2M241.8 80.6l-.5 1.5M241.8 80.6a12.7 12.7 0 0 0 5.8 3.4M248.3 80a1 1 0 0 0-.2 1"/>
<path d="M249.1 83.6l.1 .1M249.1 83.8a64.1 64.1 0 0 0-25.7 9.3 29.8 29.8 0 0 0-10.7 11.7M249.2 83.2l.3 .3-.4 .3v-.2M249.2 83.2l-.1 .4a13.6 13.6 0 0 1-7.1-3.6v.4a12.9 12.9 0 0 0 6.5 3.4M255.4 83.2a69.2 69.2 0 0 0-30.2 8.9 30.7 30.7 0 0 0-12.4 12.9l-.6 1.7a7.5 7.5 0 0 1-2.7 4.8 17.9 17.9 0 0 1-14.3 2.5 11.8 11.8 0 0 1-7-4l-.5-.8a25.9 25.9 0 0 0-3.2-7.4 36 36 0 0 0-14.7-11.9 73.1 73.1 0 0 0-26.1-6.7M255.5 85.8l-.1 .5M255.5 84.6a67.9 67.9 0 0 0-29.6 8.7 30.1 30.1 0 0 0-12.1 12.7l-1.1 3.3M255.5 85.8a67.9 67.9 0 0 0-29.6 8.8 30.1 30.1 0 0 0-12.1 12.6l-.7 1.6-.4 1.8M259.2 80a1 1 0 0 1 .1 1 18.4 18.4 0 0 1-11.2 0M186.4 109.3a7.9 7.9 0 0 0 5 5 21.1 21.1 0 0 0 17.4-.6 7.4 7.4 0 0 0 3.9-4.4M186.4 109.3a4.9 4.9 0 0 0 2 4.4 18.1 18.1 0 0 0 12.6 3.4 16.5 16.5 0 0 0 9.6-3.4 6.2 6.2 0 0 0 2.1-3.2l-.1-1.2M186.6 104.9l-.2-.1 .5 .2 .5-.2-.2 .1"/>
<path d="M187.4 108.4a1.01 1.01 0 0 0-1 .9M187.8 107.1a5.6 5.6 0 0 0 3 4.5 18 18 0 0 0 17.5 0 5.6 5.6 0 0 0 2.9-4.5M187.8 107.3a5.6 5.6 0 0 0 3 4.5 18 18 0 0 0 17.5 0 5.6 5.6 0 0 0 2.9-4.5M188.3 106.4a4.5 4.5 0 0 0 1.5 3.4M188.4 105.1a4.4 4.4 0 0 0 1.4 5.5 16.2 16.2 0 0 0 12.1 3 12.9 12.9 0 0 0 8.1-3.7 4.2 4.2 0 0 0 .7-4.8M188.4 104.5l.1 1.3 .4 1.8a5.5 5.5 0 0 0 5 4.6M190.2 108.5h.1M190.2 102.9l.4 .1M190.6 109.3l-.5 .2-.3 .4M190.7 101.1l1.3 .1M190.7 100.7l2.1 .3M190.7 100.8v.3"/>
<path d="M192.6 101.6l-2.3 1.3M192.7 103.7l-.3 .2v.6l.6 2.4a3.3 3.3 0 0 0 2.3 2.7l1-.2 1.8-.9 1.2-.2 1.4 .2 2.6 1.1M193.1 104.9v-.2a.14 .14 0 0 1 .1-.2 .14 .14 0 0 1 .2 .1l.6 .3M193.3 100.6v.2M193.3 100.2l.5 .3-.3 .3M193.4 100.8h.1M193.5 100.8a11.2 11.2 0 0 0-6.2 4M193.5 100.7l-2.8-.4v.5M193.6 104a.75 .75 0 0 1 .4 .9M193.7 101.2h.1M193.9 100.8l.1 .2M193.9 112.2l4.2-.9 1.1-.2 1.7 .2 4.2 .9"/>
<path d="M193.9 112.2a18.6 18.6 0 0 0 11.2 0M194 104.9l-.4 .6-.3 .6M194 111.2a1 1 0 0 0-.1 1M195.1 106.5a2.64 2.64 0 0 0 2.3 2.3M195.2 105.7a1.94 1.94 0 0 0 .6 3.2l.7 .3M195.3 104.8a2.42 2.42 0 0 0-1.5 2.2 2.42 2.42 0 0 0 1.4 2.2l.5 .3M195.3 104.3l-1.3 .6M195.3 103.2l-.7 .7-.5 .1-.8-.1M195.4 103a2.47 2.47 0 0 0 2 2.2 6.1 6.1 0 0 0 5.8-1l.4-.8 .1-.4M195.8 109.6h.1M195.9 109.5l-.1 .1M195.9 109.5h.1"/>
<path d="M196.6 109.3h.1M197 101.3a4.2 4.2 0 0 1 5.1 0 1.2 1.2 0 0 1-.5 2 4.3 4.3 0 0 1-4.6-.4 1.1 1.1 0 0 1 0-1.6zM197.4 108.8h.1M198.5 100.3l.9-.2 1.2 .2M199.5 108.3v1.8M201.6 108.8h.1M202.5 109.3h.1M203.2 109.6h.1M203.7 103.3l.7 .6 .5 .1 .8-.1M203.8 104.3l1.2 .6M203.8 104.8a2.42 2.42 0 0 1 1.5 2.2 2.42 2.42 0 0 1-1.4 2.2l-.6 .3M203.9 105.7a1.94 1.94 0 0 1-.7 3.2l-.7 .3"/>
<path d="M203.9 106.5a2.64 2.64 0 0 1-2.2 2.3M205 111.2a1 1 0 0 1 .1 1M205 104.9l.6-.3a.21 .21 0 0 1 .3 0 .21 .21 0 0 1 0 .3M205 104.9l.5 .6 .2 .6M205.2 100.8l-.2 .2M205.4 101.2h.1M205.5 104a.75 .75 0 0 0-.5 .9M205.6 100.7l2.7-.4v.5M205.6 100.8a11.2 11.2 0 0 1 6.1 4M205.6 100.8h.1M205.7 100.2l-.4 .3 .3 .3M206.4 103.7l.2 .2 .1 .6-.6 2.4a3.3 3.3 0 0 1-2.4 2.7h-.4"/>
<path d="M206.5 101.6l2.2 1.3M208.3 100.8l.1 .3M208.3 100.7l-2 .3M208.4 101.1l-1.4 .1M208.4 109.3l.5 .2 .4 .4M208.4 103l-2.4-1.4-3.5-2.4-1.3-.7-1.1-.3h-.9l-.9 .2-1 .4-1.2 .7-3 2.1-2.2 1.3-1.2 .2-.4 .4-.1 1.3 .5 2.5 .9 2 1.1 1.5a4.7 4.7 0 0 0 4.1 .1l2.4-.7 1.5-.1 1.3 .2 4 1a2.75 2.75 0 0 0 3.4-1.9v-.1M208.4 103l.8 .1a1.14 1.14 0 0 1 .6 1.6l-.3 1.9-1.1 2.7M208.8 102.9l-.4 .1M209.3 109.9l-.1 .1a5.5 5.5 0 0 1-4.1 2.2M210.6 104.5v1l-.3 1.7-.6 1.8-.4 .9M210.6 105h.1M210.7 106.4a4.5 4.5 0 0 1-1.4 3.4"/>
<path d="M211.7 108.4a1.01 1.01 0 0 1 1 .9M212.4 104.9l.2-.1-.4 .2-.5-.2 .2 .1"/>
</g>
<g fill="#000">
<circle cx="188.4" cy="42.6" r=".18"/>
<circle cx="190.1" cy="45.8" r=".18"/>
<circle cx="190.2" cy="46.1" r=".18"/>
<circle cx="201.3" cy="48.9" r=".18"/>
<circle cx="208.8" cy="46.1" r=".18"/>
<circle cx="208.9" cy="45.8" r=".18"/>
<circle cx="134.2" cy="73.8" r=".18"/>
<circle cx="141.6" cy="78.4" r=".18"/>
<circle cx="146.1" cy="69" r=".18"/>
<circle cx="149" cy="78.4" r=".18"/>
<circle cx="154.7" cy="77" r=".18"/>
<circle cx="242.6" cy="73.8" r=".18"/>
<circle cx="244.3" cy="77" r=".18"/>
<circle cx="248.9" cy="69.3" r=".18"/>
<circle cx="249" cy="69.2" r=".18"/>
<circle cx="249.8" cy="68.6" r=".18"/>
<circle cx="257.4" cy="78.4" r=".18"/>
<circle cx="264.8" cy="73.8" r=".18"/>
<circle cx="195.6" cy="99.8" r=".18"/>
<circle cx="203.5" cy="99.8" r=".18"/>
<circle cx="188.4" cy="105" r=".18"/>
<circle cx="190.1" cy="108.2" r=".18"/>
<circle cx="197.1" cy="111.5" r=".18"/>
<circle cx="197.5" cy="111.4" r=".18"/>
<circle cx="197.7" cy="111.4" r=".18"/>
<circle cx="201.9" cy="111.5" r=".18"/>
<circle cx="208.9" cy="103.1" r=".18"/>
</g>
<!-- layer: Titleblock -->
<path d="M6.3 6.2h266.7v203.2h-266.7zM114.2 198.3v11.1M150.9 198.3v11.1M190.1 198.3v11.1M202.4 198.3v11.1M202.5 198.3h4.1M238.6 198.3v11.1M255.9 198.3v11.1M273 198.3h-266.7v2" fill="none" stroke="#000" stroke-width=".25"/>
<!-- layer: Dimensions -->
<g fill="none" stroke="#000" stroke-width=".25">
<path d="M102.3 21.2h-3.1l-20.2 47.8M100.6 136.9l-9.2 11.6h-3M149.3 158.3v3M153.7 145.6v18.5M156.7 148.1h41.5M212.3 148.1h41.5M247.8 157.9h18.7M256.8 145.6v18.5M19.8 168.1v9.9M22.9 175.5h41.4M78.5 175.5h41.4M123 168.1v9.9"/>
<path d="M146.8 167.9h6.6M146.8 164.4h6.6M149.3 170.9v3.1h-3M257.1 167.9h9.4M263.9 167.9v8.1h-3M263.9 160.9v3.9"/>
</g>
<path d="M78.5 68.8l1 .4-1.7 2.6zM100.2 136.6l2.2-2.1-1.4 2.7zM153.7 148.1l3-.5v1.1zM253.8 147.6l3 .5-3 .6zM19.8 175.5l3.1-.5v1zM119.9 175l3.1 .5-3.1 .5zM148.8 161.3h1l-.5 3.1zM149.3 167.9l.5 3h-1zM263.9 157.9l.5 3h-1zM263.4 164.8h1l-.5 3.1z" fill="#000" stroke="#000" stroke-width=".18"/>
<text font-size="5.3" x="192.1" y="207.3">A1</text>
<g font-size="4.3">
<text x="103.6" y="22.7">Ø2.6in</text>
<text x="64.7" y="149.9">4 X Ø1.85in</text>
<text x="199.5" y="149.6">8.12in</text>
<text x="65.7" y="177">8.12in</text>
<text x="133.4" y="175.5">0.28in</text>
<text x="248.1" y="177.5">0.79in</text>
<text x="241.3" y="206.3">1:2</text>
<text x="257.2" y="206.3">1/1</text>
</g>
<g font-size="3.5">
<text x="153" y="203.2">Vinum</text>
<text x="153" y="207.1">Drink Carrier</text>
</g>
<g font-size="1.8">
<text x="7" y="8.6">NOTES:</text>
<text x="10.1" y="11.3">1.</text>
<text x="19.2" y="11.3">INTERPRET DIMENSIONS AND TOLERANCES PER</text>
<text x="19.2" y="8.6">(UNLESS OTHERWISE SPECIFIED)</text>
<text x="10.1" y="16.7">2.</text>
<text x="19.2" y="16.7">DRAWING INDICATES CRITICAL-TO-FUNCTION</text>
<text x="19.3" y="14">ANSI Y14.5M - 1982</text>
<text x="19.2" y="22.2">DEFINES ALL NON-DIMENSIONED FEATURES</text>
<text x="19.2" y="19.5">(CTF) DIMENSIONS ONLY, ASSOCIATED CAD FILE</text>
<text x="10.1" y="24.9">3.</text>
<text x="19.2" y="24.9">DIMENSIONS: GIVEN IN INCHES (in)</text>
<text x="116.2" y="202.4">PROPRIETERY AND CONFIDENTIAL.</text>
<text x="192" y="201.6">REVISION</text>
<text x="204.3" y="203.8">UNLESS OTHERWISE</text>
<text x="204.3" y="201.6">INCHES TOLERANCES</text>
<text x="225.8" y="201.3">X.X = ±0.01</text>
<text x="225.8" y="203.4">X.XX = ±0.005</text>
<text x="240.5" y="201.6">DO NOT SCALE</text>
<text x="257.8" y="201.6">SHEET</text>
<text x="19.5" y="207.1">WWW.FACTURE.DESIGN</text>
<text x="116.1" y="204.5">USE OF THIS INFORMATION WITHOUT</text>
<text x="116.1" y="206.7">CONSENT IS PROHIBITED.</text>
<text x="204.4" y="205.9">SPECIFIED</text>
<text x="225.8" y="205.6">X° = ±0.5°</text>
<text x="225.8" y="207.7">X.X° = ±0.05°</text>
</g>
</svg>
